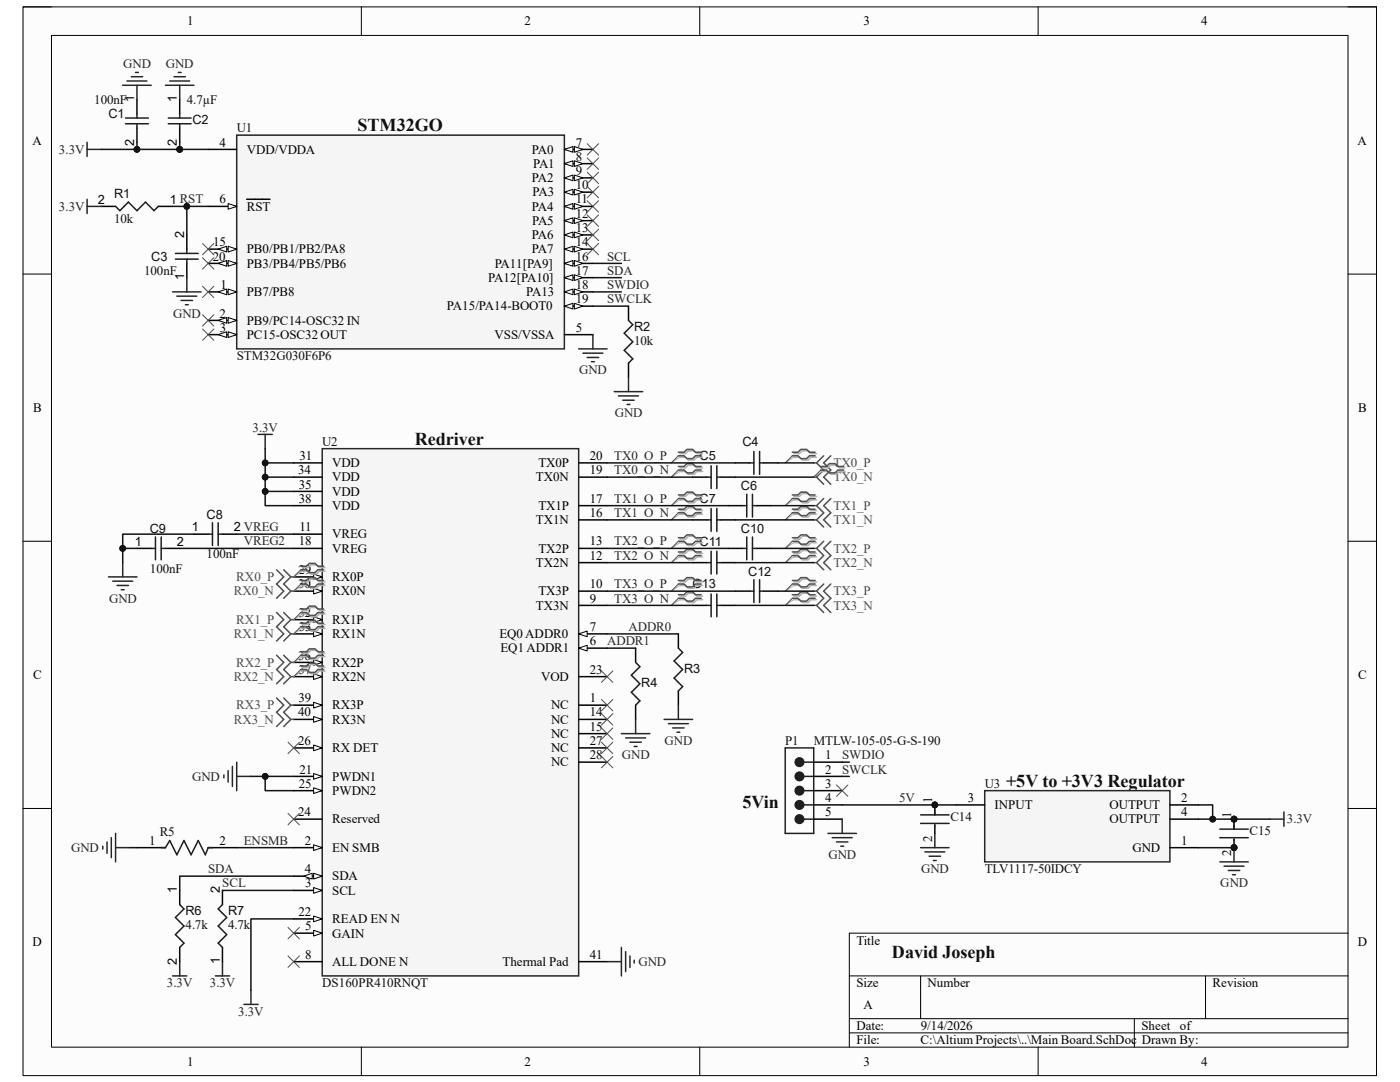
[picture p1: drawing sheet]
<svg xmlns="http://www.w3.org/2000/svg" width="279mm" height="216mm" viewBox="0 0 279 216" stroke-linecap="round" stroke-linejoin="round" font-family="sans-serif">
<path d="M4.6 1.4h270.1v213.2h-270.1z" fill-rule="evenodd" fill="#fcfcfc"/>
<path d="M4.6 1.4h270.1v213.2h-270.1z" fill="none" stroke="#000" stroke-width=".2"/>
<path d="M10.3 7.1h258.7v201.8h-258.7z" fill-rule="evenodd" fill="#fcfcfc"/>
<g fill="none" stroke="#000" stroke-width=".2">
<path d="M4.6 1.4h5.7M10.3 7.1h258.7v201.8h-258.7zM72.1 1.4v5.7M139.6 1.4v5.7M207.2 1.4v5.7M269 1.4h5.7v5.7M4.6 54.7h5.7M269 54.7h5.7M4.6 108h5.7M269 108h5.7M4.6 161.3h5.7M269 161.3h5.7"/>
<path d="M169.5 194.7h99.5M183.7 194.7v8.6M240.6 194.7v8.6M269 186.2h-99.5v22.7M72.1 208.9v5.7M139.6 208.9v5.7M169.5 203.3h99.5M169.5 206.1h99.5M207.2 208.9v5.7M226.4 203.3v5.6M274.7 208.9v5.7"/>
</g>
<path d="M64.3 89.5h51.2v105.2h-51.2z" fill-rule="evenodd" fill="#f5f5f5"/>
<path d="M64.3 89.5h51.2v105.2h-51.2z" fill="none" stroke="#262626" stroke-width=".3"/>
<path d="M58.6 92.4h5.7M58.6 95.2h5.7M58.6 98.1h5.7M58.6 100.9h5.7M115.5 126.5h5.7" fill="none" stroke="#000" stroke-width=".3"/>
<path d="M115.5 126.5l1.7-.6v1.2z" fill="#fbfbfb"/>
<path d="M115.5 126.5l1.7-.6v1.2z" fill="none" stroke="#000" stroke-width=".2"/>
<path d="M115.5 129.3h5.7" fill="none" stroke="#000" stroke-width=".3"/>
<path d="M115.5 129.3l1.7-.5v1.1z" fill="#fbfbfb"/>
<path d="M115.5 129.3l1.7-.5v1.1z" fill="none" stroke="#000" stroke-width=".2"/>
<path d="M115.5 95.2h5.7M115.5 92.4h5.7M58.6 109.4h5.7M58.6 106.6h5.7M115.5 103.7h5.7M115.5 100.9h5.7M115.5 112.3h5.7M115.5 109.4h5.7M115.5 118h5.7M115.5 120.8h5.7M58.6 154.9h5.7" fill="none" stroke="#000" stroke-width=".3"/>
<path d="M62.6 154.4l1.7 .5-1.7 .6z" fill="#fbfbfb"/>
<path d="M62.6 154.4l1.7 .5-1.7 .6z" fill="none" stroke="#000" stroke-width=".2"/>
<path d="M58.6 157.8h5.7" fill="none" stroke="#000" stroke-width=".3"/>
<path d="M62.6 157.2l1.7 .6-1.7 .5z" fill="#fbfbfb"/>
<path d="M62.6 157.2l1.7 .6-1.7 .5z" fill="none" stroke="#000" stroke-width=".2"/>
<path d="M58.6 118h5.7" fill="none" stroke="#000" stroke-width=".3"/>
<path d="M62.6 117.4l1.7 .6-1.7 .5z" fill="#fbfbfb"/>
<path d="M62.6 117.4l1.7 .6-1.7 .5z" fill="none" stroke="#000" stroke-width=".2"/>
<path d="M58.6 115.1h5.7" fill="none" stroke="#000" stroke-width=".3"/>
<path d="M62.6 114.5l1.7 .6-1.7 .6z" fill="#fbfbfb"/>
<path d="M62.6 114.5l1.7 .6-1.7 .6z" fill="none" stroke="#000" stroke-width=".2"/>
<path d="M58.6 126.5h5.7" fill="none" stroke="#000" stroke-width=".3"/>
<path d="M62.6 125.9l1.7 .6-1.7 .6z" fill="#fbfbfb"/>
<path d="M62.6 125.9l1.7 .6-1.7 .6z" fill="none" stroke="#000" stroke-width=".2"/>
<path d="M58.6 123.6h5.7" fill="none" stroke="#000" stroke-width=".3"/>
<path d="M62.6 123.1l1.7 .5-1.7 .6z" fill="#fbfbfb"/>
<path d="M62.6 123.1l1.7 .5-1.7 .6z" fill="none" stroke="#000" stroke-width=".2"/>
<path d="M58.6 135h5.7" fill="none" stroke="#000" stroke-width=".3"/>
<path d="M62.6 134.5l1.7 .5-1.7 .6z" fill="#fbfbfb"/>
<path d="M62.6 134.5l1.7 .5-1.7 .6z" fill="none" stroke="#000" stroke-width=".2"/>
<path d="M58.6 132.2h5.7" fill="none" stroke="#000" stroke-width=".3"/>
<path d="M62.6 131.6l1.7 .6-1.7 .5z" fill="#fbfbfb"/>
<path d="M62.6 131.6l1.7 .6-1.7 .5z" fill="none" stroke="#000" stroke-width=".2"/>
<path d="M58.6 143.5h5.7" fill="none" stroke="#000" stroke-width=".3"/>
<path d="M62.6 143l1.7 .5-1.7 .6z" fill="#fbfbfb"/>
<path d="M62.6 143l1.7 .5-1.7 .6z" fill="none" stroke="#000" stroke-width=".2"/>
<path d="M58.6 140.7h5.7" fill="none" stroke="#000" stroke-width=".3"/>
<path d="M62.6 140.1l1.7 .6-1.7 .6z" fill="#fbfbfb"/>
<path d="M62.6 140.1l1.7 .6-1.7 .6z" fill="none" stroke="#000" stroke-width=".2"/>
<path d="M58.6 149.2h5.7" fill="none" stroke="#000" stroke-width=".3"/>
<path d="M62.6 148.7l1.7 .5-1.7 .6z" fill="#fbfbfb"/>
<path d="M62.6 148.7l1.7 .5-1.7 .6z" fill="none" stroke="#000" stroke-width=".2"/>
<path d="M58.6 169.1h5.7M58.6 191.9h5.7" fill="none" stroke="#000" stroke-width=".3"/>
<path d="M62.6 168.6l1.7 .5-1.7 .6z" fill="#fbfbfb"/>
<path d="M62.6 168.6l1.7 .5-1.7 .6z" fill="none" stroke="#000" stroke-width=".2"/>
<path d="M58.6 186.2h5.7" fill="none" stroke="#000" stroke-width=".3"/>
<path d="M62.6 185.6l1.7 .6-1.7 .6z" fill="#fbfbfb"/>
<path d="M62.6 185.6l1.7 .6-1.7 .6z" fill="none" stroke="#000" stroke-width=".2"/>
<path d="M58.6 183.4h5.7" fill="none" stroke="#000" stroke-width=".3"/>
<path d="M62.6 182.8l1.7 .6-1.7 .5z" fill="#fbfbfb"/>
<path d="M62.6 182.8l1.7 .6-1.7 .5z" fill="none" stroke="#000" stroke-width=".2"/>
<path d="M58.6 163.4h5.7M58.6 177.7h5.7" fill="none" stroke="#000" stroke-width=".3"/>
<path d="M62.6 177.1l1.7 .6-1.7 .5z" fill="#fbfbfb"/>
<path d="M62.6 177.1l1.7 .6-1.7 .5z" fill="none" stroke="#000" stroke-width=".2"/>
<path d="M58.6 174.8h5.7" fill="none" stroke="#000" stroke-width=".3"/>
<path d="M62.6 174.3l1.7 .5-1.7 .6z" fill="#fbfbfb"/>
<path d="M62.6 174.3l1.7 .5-1.7 .6z" fill="none" stroke="#000" stroke-width=".2"/>
<path d="M60.6 174.8l1.7-.5v1.1z" fill="#fbfbfb"/>
<path d="M60.6 174.8l1.7-.5v1.1z" fill="none" stroke="#000" stroke-width=".2"/>
<path d="M27.3 109.4h2.9M33 109.4h2.9M38.7 106.6h2.9M44.4 106.6h2.8M115.5 135h5.7M115.5 140.7h5.7M115.5 143.5h5.7M115.5 146.4h5.7M115.5 149.2h5.7M115.5 152.1h5.7M115.5 191.9h5.7" fill="none" stroke="#000" stroke-width=".3"/>
<g fill="none" stroke="#4c4c4c" stroke-width=".3">
<path d="M162.4 92.4h.6M162.4 95.2h.6M163 92.4l1.4 1.4-1.4 1.4M163 95.2l1.4 1.4M164.4 90.9l-1.4 1.5M164.4 99.5l-1.4 1.4M165.8 90.9l-1.4 1.5 1.4 1.4-1.4 1.4 1.4 1.4M165.8 99.5l-1.4 1.4 1.4 1.4-1.4 1.4 1.4 1.5M55.2 113.7l1.4 1.4-1.4 1.4 1.4 1.5-1.4 1.4M56.6 113.7l1.4 1.4M58 115.1l-1.4 1.4 1.4 1.5M58 115.1h.6"/>
<path d="M58 118l-1.4 1.4M58 118h.6M162.4 118h.6M162.4 100.9h.6M162.4 103.7h.6M162.4 109.4h.6M162.4 112.3h.6M163 100.9l1.4 1.4-1.4 1.4M163 103.7l1.4 1.5M163 109.4l1.4 1.4-1.4 1.5M163 112.3l1.4 1.4M163 118l1.4 1.4-1.4 1.4"/>
<path d="M164.4 108l-1.4 1.4M164.4 116.5l-1.4 1.5M165.8 108l-1.4 1.4 1.4 1.4-1.4 1.5 1.4 1.4M165.8 116.5l-1.4 1.5 1.4 1.4-1.4 1.4 1.4 1.4M55.2 122.2l1.4 1.4-1.4 1.5 1.4 1.4-1.4 1.4M55.2 130.8l1.4 1.4-1.4 1.4 1.4 1.4-1.4 1.4M55.2 139.3l1.4 1.4-1.4 1.4 1.4 1.4-1.4 1.5M56.6 122.2l1.4 1.4M56.6 130.8l1.4 1.4M56.6 139.3l1.4 1.4M58 123.6l-1.4 1.5 1.4 1.4M58 123.6h.6"/>
<path d="M58 126.5l-1.4 1.4M58 126.5h.6M58 132.2l-1.4 1.4 1.4 1.4M58 132.2h.6M58 135l-1.4 1.4M58 135h.6M162.4 120.8h.6M163 120.8l1.4 1.4M58 140.7l-1.4 1.4 1.4 1.4M58 140.7h.6M58 143.5l-1.4 1.5M58 143.5h.6"/>
</g>
<path d="M30.2 109.4h.8M31 107.2v4.5M32.2 107.2v4.5M32.2 109.4h.8M41.6 106.6h.8M42.4 104.3v4.6M43.5 104.3v4.6M43.5 106.6h.9" fill="none" stroke="#1c1c1c" stroke-width=".3"/>
<path d="M21.6 115.1h5.7M22.5 116h4M23.4 116.8h2.2M24.2 117.7h.6M24.5 112.3v2.8M121.2 191.9h2.8M124 189v5.7M124.9 189.9v4M125.7 190.8v2.2M126.6 191.6v.6" fill="none" stroke="#262626" stroke-width=".3"/>
<path d="M120 139.6l2.3 2.2M122.3 139.6l-2.3 2.2M120 142.4l2.3 2.3M120 145.3l2.3 2.2M120 148.1l2.3 2.3M120 150.9l2.3 2.3M122.3 142.4l-2.3 2.3M122.3 145.3l-2.3 2.2M122.3 148.1l-2.3 2.3M122.3 150.9l-2.3 2.3" fill="none" stroke="#4c4c4c" stroke-width=".2"/>
<path d="M47.2 27h65.4v42.6h-65.4z" fill-rule="evenodd" fill="#f5f5f5"/>
<path d="M47.2 27h65.4v42.6h-65.4z" fill="none" stroke="#262626" stroke-width=".3"/>
<path d="M41.5 29.8h5.7M41.5 49.7h5.7" fill="none" stroke="#000" stroke-width=".3"/>
<path d="M45.5 49.1l1.7 .6-1.7 .6z" fill="#fbfbfb"/>
<path d="M45.5 49.1l1.7 .6-1.7 .6z" fill="none" stroke="#000" stroke-width=".2"/>
<path d="M43.5 49.7l1.7-.6v1.2z" fill="#fbfbfb"/>
<path d="M43.5 49.7l1.7-.6v1.2z" fill="none" stroke="#000" stroke-width=".2"/>
<path d="M41.5 52.6h5.7" fill="none" stroke="#000" stroke-width=".3"/>
<path d="M45.5 52l1.7 .6-1.7 .5z" fill="#fbfbfb"/>
<path d="M45.5 52l1.7 .6-1.7 .5z" fill="none" stroke="#000" stroke-width=".2"/>
<path d="M43.5 52.6l1.7-.6v1.1z" fill="#fbfbfb"/>
<path d="M43.5 52.6l1.7-.6v1.1z" fill="none" stroke="#000" stroke-width=".2"/>
<path d="M41.5 58.2h5.7" fill="none" stroke="#000" stroke-width=".3"/>
<path d="M45.5 57.7l1.7 .5-1.7 .6z" fill="#fbfbfb"/>
<path d="M45.5 57.7l1.7 .5-1.7 .6z" fill="none" stroke="#000" stroke-width=".2"/>
<path d="M43.5 58.2l1.7-.5v1.1z" fill="#fbfbfb"/>
<path d="M43.5 58.2l1.7-.5v1.1z" fill="none" stroke="#000" stroke-width=".2"/>
<path d="M41.5 63.9h5.7" fill="none" stroke="#000" stroke-width=".3"/>
<path d="M45.5 63.4l1.7 .5-1.7 .6z" fill="#fbfbfb"/>
<path d="M45.5 63.4l1.7 .5-1.7 .6z" fill="none" stroke="#000" stroke-width=".2"/>
<path d="M43.5 63.9l1.7-.5v1.1z" fill="#fbfbfb"/>
<path d="M43.5 63.9l1.7-.5v1.1z" fill="none" stroke="#000" stroke-width=".2"/>
<path d="M112.6 29.8h5.7" fill="none" stroke="#000" stroke-width=".3"/>
<path d="M112.6 29.8l1.7-.6v1.2z" fill="#fbfbfb"/>
<path d="M112.6 29.8l1.7-.6v1.2z" fill="none" stroke="#000" stroke-width=".2"/>
<path d="M114.6 29.2l1.7 .6-1.7 .6z" fill="#fbfbfb"/>
<path d="M114.6 29.2l1.7 .6-1.7 .6z" fill="none" stroke="#000" stroke-width=".2"/>
<path d="M112.6 32.7h5.7" fill="none" stroke="#000" stroke-width=".3"/>
<path d="M112.6 32.7l1.7-.6v1.1z" fill="#fbfbfb"/>
<path d="M112.6 32.7l1.7-.6v1.1z" fill="none" stroke="#000" stroke-width=".2"/>
<path d="M114.6 32.1l1.7 .6-1.7 .5z" fill="#fbfbfb"/>
<path d="M114.6 32.1l1.7 .6-1.7 .5z" fill="none" stroke="#000" stroke-width=".2"/>
<path d="M112.6 35.5h5.7" fill="none" stroke="#000" stroke-width=".3"/>
<path d="M112.6 35.5l1.7-.6v1.2z" fill="#fbfbfb"/>
<path d="M112.6 35.5l1.7-.6v1.2z" fill="none" stroke="#000" stroke-width=".2"/>
<path d="M114.6 34.9l1.7 .6-1.7 .6z" fill="#fbfbfb"/>
<path d="M114.6 34.9l1.7 .6-1.7 .6z" fill="none" stroke="#000" stroke-width=".2"/>
<path d="M112.6 38.3h5.7" fill="none" stroke="#000" stroke-width=".3"/>
<path d="M112.6 38.3l1.7-.5v1.1z" fill="#fbfbfb"/>
<path d="M112.6 38.3l1.7-.5v1.1z" fill="none" stroke="#000" stroke-width=".2"/>
<path d="M114.6 37.8l1.7 .5-1.7 .6z" fill="#fbfbfb"/>
<path d="M114.6 37.8l1.7 .5-1.7 .6z" fill="none" stroke="#000" stroke-width=".2"/>
<path d="M112.6 41.2h5.7" fill="none" stroke="#000" stroke-width=".3"/>
<path d="M112.6 41.2l1.7-.6v1.2z" fill="#fbfbfb"/>
<path d="M112.6 41.2l1.7-.6v1.2z" fill="none" stroke="#000" stroke-width=".2"/>
<path d="M114.6 40.6l1.7 .6-1.7 .6z" fill="#fbfbfb"/>
<path d="M114.6 40.6l1.7 .6-1.7 .6z" fill="none" stroke="#000" stroke-width=".2"/>
<path d="M112.6 44h5.7" fill="none" stroke="#000" stroke-width=".3"/>
<path d="M112.6 44l1.7-.5v1.1z" fill="#fbfbfb"/>
<path d="M112.6 44l1.7-.5v1.1z" fill="none" stroke="#000" stroke-width=".2"/>
<path d="M114.6 43.5l1.7 .5-1.7 .6z" fill="#fbfbfb"/>
<path d="M114.6 43.5l1.7 .5-1.7 .6z" fill="none" stroke="#000" stroke-width=".2"/>
<path d="M112.6 46.9h5.7" fill="none" stroke="#000" stroke-width=".3"/>
<path d="M112.6 46.9l1.7-.6v1.1z" fill="#fbfbfb"/>
<path d="M112.6 46.9l1.7-.6v1.1z" fill="none" stroke="#000" stroke-width=".2"/>
<path d="M114.6 46.3l1.7 .6-1.7 .5z" fill="#fbfbfb"/>
<path d="M114.6 46.3l1.7 .6-1.7 .5z" fill="none" stroke="#000" stroke-width=".2"/>
<path d="M112.6 49.7h5.7" fill="none" stroke="#000" stroke-width=".3"/>
<path d="M112.6 49.7l1.7-.6v1.2z" fill="#fbfbfb"/>
<path d="M112.6 49.7l1.7-.6v1.2z" fill="none" stroke="#000" stroke-width=".2"/>
<path d="M114.6 49.1l1.7 .6-1.7 .6z" fill="#fbfbfb"/>
<path d="M114.6 49.1l1.7 .6-1.7 .6z" fill="none" stroke="#000" stroke-width=".2"/>
<path d="M112.6 52.6h5.7" fill="none" stroke="#000" stroke-width=".3"/>
<path d="M112.6 52.6l1.7-.6v1.1z" fill="#fbfbfb"/>
<path d="M112.6 52.6l1.7-.6v1.1z" fill="none" stroke="#000" stroke-width=".2"/>
<path d="M114.6 52l1.7 .6-1.7 .5z" fill="#fbfbfb"/>
<path d="M114.6 52l1.7 .6-1.7 .5z" fill="none" stroke="#000" stroke-width=".2"/>
<path d="M112.6 55.4h5.7" fill="none" stroke="#000" stroke-width=".3"/>
<path d="M112.6 55.4l1.7-.6v1.2z" fill="#fbfbfb"/>
<path d="M112.6 55.4l1.7-.6v1.2z" fill="none" stroke="#000" stroke-width=".2"/>
<path d="M114.6 54.8l1.7 .6-1.7 .6z" fill="#fbfbfb"/>
<path d="M114.6 54.8l1.7 .6-1.7 .6z" fill="none" stroke="#000" stroke-width=".2"/>
<path d="M112.6 58.2h5.7" fill="none" stroke="#000" stroke-width=".3"/>
<path d="M112.6 58.2l1.7-.5v1.1z" fill="#fbfbfb"/>
<path d="M112.6 58.2l1.7-.5v1.1z" fill="none" stroke="#000" stroke-width=".2"/>
<path d="M114.6 57.7l1.7 .5-1.7 .6z" fill="#fbfbfb"/>
<path d="M114.6 57.7l1.7 .5-1.7 .6z" fill="none" stroke="#000" stroke-width=".2"/>
<path d="M112.6 61.1h5.7" fill="none" stroke="#000" stroke-width=".3"/>
<path d="M112.6 61.1l1.7-.6v1.2z" fill="#fbfbfb"/>
<path d="M112.6 61.1l1.7-.6v1.2z" fill="none" stroke="#000" stroke-width=".2"/>
<path d="M114.6 60.5l1.7 .6-1.7 .6z" fill="#fbfbfb"/>
<path d="M114.6 60.5l1.7 .6-1.7 .6z" fill="none" stroke="#000" stroke-width=".2"/>
<path d="M41.5 41.2h5.7" fill="none" stroke="#000" stroke-width=".3"/>
<path d="M45.5 40.6l1.7 .6-1.7 .6z" fill="#fbfbfb"/>
<path d="M45.5 40.6l1.7 .6-1.7 .6z" fill="none" stroke="#000" stroke-width=".2"/>
<path d="M49.2 39.8h4.7M41.5 66.8h5.7" fill="none" stroke="#000" stroke-width=".3"/>
<path d="M45.5 66.2l1.7 .6-1.7 .5z" fill="#fbfbfb"/>
<path d="M45.5 66.2l1.7 .6-1.7 .5z" fill="none" stroke="#000" stroke-width=".2"/>
<path d="M43.5 66.8l1.7-.6v1.1z" fill="#fbfbfb"/>
<path d="M43.5 66.8l1.7-.6v1.1z" fill="none" stroke="#000" stroke-width=".2"/>
<g fill="none" stroke="#000" stroke-width=".3">
<path d="M27.3 19.9v2.8M35.9 19.9v2.8M27.3 25.5v2.9M35.9 25.5v2.9M20.2 41.2h2.9M31.6 41.2h2.8M37.3 46.9v2.8M37.3 52.6v2.8M112.6 66.8h5.7M125.4 61.1v2.8M125.4 72.5v2.8M126.9 129.3v2.9"/>
<path d="M135.4 126.5v2.8M135.4 137.9v2.8M126.9 140.7v2.8M27.3 169.1h5.7M35.9 177.7v2.8M41.6 169.1h5.6M44.4 177.7v2.8M35.9 189v2.9M44.4 189v2.9"/>
</g>
<g fill="none" stroke="#262626" stroke-width=".3">
<path d="M24.5 17h5.7M25.3 16.2h4M26.2 15.3h2.3M27 14.5h.6M27.3 17v2.9M33 17h5.7M33.9 16.2h4M34.7 15.3h2.3M35.6 14.5h.5M35.9 17v2.9M17.4 28.4v2.8M17.4 39.8v2.8"/>
<path d="M17.4 29.8h2.8M17.4 41.2h2.8M34.4 58.2h5.7M35.3 59.1h4M36.1 59.9h2.3M37.3 55.4v2.8M37 60.8h.6M115.5 69.6h5.7M116.3 70.5h4M117.2 71.3h2.3M118 72.2h.6M118.3 66.8v2.8"/>
<path d="M122.6 78.1h5.7M123.4 79h4M124.3 79.9h2.3M125.4 75.3v2.8M51.5 86.7h2.8M52.9 86.7v2.8M125.1 80.7h.6M44.7 154.6v.6M45.5 153.8v2.3M46.4 152.9v4M47.2 152.1v5.7M47.2 154.9h2.9"/>
<path d="M124 146.4h5.7M124.9 147.2h3.9M125.7 148.1h2.3M126.6 148.9h.5M126.9 143.5v2.9M132.5 143.5h5.7M133.4 144.4h4M134.2 145.3h2.3M135.1 146.1h.6M135.4 140.7v2.8M20.5 168.9v.5M21.4 168v2.3"/>
<path d="M22.2 167.1v4M23.1 166.3v5.7M23.1 169.1h2.8M34.4 194.7h2.9M35.9 191.9v2.8M43 194.7h2.8M44.4 191.9v2.8M50.1 197.6v2.8M48.7 200.4h2.8"/>
</g>
<g fill="none" stroke="#1c1c1c" stroke-width=".3">
<path d="M25.1 24.7h4.5M25.1 23.6h4.5M27.3 22.7v.9M27.3 24.7v.8M33.6 24.7h4.5M33.6 23.6h4.5M35.9 22.7v.9M35.9 24.7v.8M23.1 41.2l.8 .8 1.7-1.7 1.7 1.7 1.7-1.7 1.7 1.7 .9-.8M35 50.6h4.6M35 51.7h4.6M37.3 49.7v.9"/>
<path d="M37.3 51.7v.9M125.4 63.9l.9 .9-1.7 1.7 1.7 1.7-1.7 1.7 1.7 1.7-.9 .9M126.9 132.2l.8 .8-1.7 1.7 1.7 1.7-1.7 1.7 1.7 1.8-.8 .8M135.4 129.3l.8 .9-1.7 1.7 1.7 1.7-1.7 1.7 1.7 1.7-.8 .9M160.4 154.9h2M32.2 169.1h.8l.9-1.4 1.4 2.9 1.4-2.9 1.4 2.9 1.5-2.9 1.4 2.9 .6-1.5h.8M35.9 180.5l.8 .9-1.7 1.7 1.7 1.7-1.7 1.7 1.7 1.7-.8 .8M44.4 180.5l-.9 .9 1.7 1.7-1.7 1.7 1.7 1.7-1.7 1.7 .9 .8"/>
</g>
<circle cx="159.6" cy="154.9" r=".85" fill="#1c1c1c"/>
<g fill="none" stroke="#1c1c1c" stroke-width=".3">
<path d="M160.4 157.8h2"/>
<circle cx="159.6" cy="154.9" r=".85"/>
</g>
<circle cx="159.6" cy="157.8" r=".85" fill="#1c1c1c"/>
<g fill="none" stroke="#1c1c1c" stroke-width=".3">
<path d="M160.4 160.6h2"/>
<circle cx="159.6" cy="157.8" r=".85"/>
</g>
<path d="M162.4 152.1h5.7" fill="none" stroke="#000" stroke-width=".3"/>
<circle cx="159.6" cy="160.6" r=".85" fill="#1c1c1c"/>
<g fill="none" stroke="#1c1c1c" stroke-width=".3">
<path d="M160.4 152.1h2"/>
<circle cx="159.6" cy="160.6" r=".85"/>
</g>
<circle cx="159.6" cy="152.1" r=".85" fill="#1c1c1c"/>
<g fill="none" stroke="#1c1c1c" stroke-width=".3">
<path d="M160.4 163.4h2"/>
<circle cx="159.6" cy="152.1" r=".85"/>
</g>
<path d="M162.4 154.9h5.7M162.4 157.8h5.7M162.4 160.6h5.7" fill="none" stroke="#000" stroke-width=".3"/>
<circle cx="159.6" cy="163.5" r=".85" fill="#1c1c1c"/>
<g fill="none" stroke="#1c1c1c" stroke-width=".3">
<path d="M141.1 95.2h.8M141.9 92.9v4.6M143.1 92.9v4.6M143.1 95.2h.8M149 98.6v4.6M149.6 92.4h.9M150.2 98.6v4.6M150.5 90.1v4.5M151.6 90.1v4.5M151.6 92.4h.8M141.1 112.3h.8M141.1 103.7h.8"/>
<path d="M141.9 101.5v4.5M141.9 110v4.5M141.9 118.5v4.6M143.1 101.5v4.5M143.1 110v4.5M143.1 118.5v4.6M143.1 112.3h.8M143.1 103.7h.8M148.2 100.9h.8M148.2 109.4h.8M149 107.2v4.5M149.6 118h.9"/>
<path d="M150.2 107.2v4.5M150.2 100.9h.8M150.2 109.4h.8M150.5 115.7v4.5M151.6 115.7v4.5M151.6 118h.8M141.1 120.8h.8M143.1 120.8h.8M156.7 149.2h5.7v17.1h-5.7z"/>
<circle cx="159.6" cy="163.5" r=".85"/>
</g>
<g fill="none" stroke="#000" stroke-width=".3">
<path d="M138.2 95.2h2.9M143.9 95.2h2.9M146.8 92.4h2.8M152.4 92.4h2.9M138.2 112.3h2.9M138.2 103.7h2.9M143.9 112.3h2.9M143.9 103.7h2.9M145.3 100.9h2.9M145.3 109.4h2.9M146.8 118h2.8M151 100.9h2.9"/>
<path d="M151 109.4h2.9M152.4 118h2.9M138.2 120.8h2.9M143.9 120.8h2.9M162.4 163.4h5.7"/>
</g>
<path d="M165.2 166.3h5.7M166.1 167.1h4M166.9 168h2.3M167.8 168.9h.6M168.1 163.4v2.9" fill="none" stroke="#262626" stroke-width=".3"/>
<g fill="none" stroke="#4c4c4c" stroke-width=".2">
<path d="M117.2 28.7l2.3 2.2M117.2 31.5l2.3 2.3M117.2 34.4l2.3 2.2M117.2 37.2l2.3 2.3M119.5 28.7l-2.3 2.2M119.5 31.5l-2.3 2.3M119.5 34.4l-2.3 2.2M119.5 37.2l-2.3 2.3M40.4 48.6l2.3 2.3M40.4 51.4l2.3 2.3M40.4 57.1l2.3 2.3M42.7 48.6l-2.3 2.3"/>
<path d="M42.7 51.4l-2.3 2.3M42.7 57.1l-2.3 2.3M117.2 40l2.3 2.3M117.2 42.9l2.3 2.3M117.2 45.7l2.3 2.3M117.2 48.6l2.3 2.3M119.5 40l-2.3 2.3M119.5 42.9l-2.3 2.3M119.5 45.7l-2.3 2.3M119.5 48.6l-2.3 2.3M40.4 62.8l2.3 2.3M40.4 65.6l2.3 2.3"/>
<path d="M42.7 62.8l-2.3 2.3M42.7 65.6l-2.3 2.3M120 133.9l2.3 2.3M122.3 133.9l-2.3 2.3M57.5 148.1l2.2 2.3M59.7 148.1l-2.2 2.3M166.9 156.6l2.3 2.3M169.2 156.6l-2.3 2.3M57.5 162.3l2.2 2.3M59.7 162.3l-2.2 2.3M57.5 190.8l2.3 2.2M57.5 185.1l2.3 2.2"/>
<path d="M59.8 190.8l-2.3 2.2M59.8 185.1l-2.3 2.2"/>
</g>
<circle cx="186.6" cy="160.6" r=".57" fill="#0e0e0e"/>
<circle cx="186.6" cy="160.6" r=".57" fill="none" stroke="#0e0e0e" stroke-width=".2"/>
<path d="M186.6 160.6v2" fill="none" stroke="#000" stroke-width=".3"/>
<circle cx="186.6" cy="160.6" r=".57" fill="#0e0e0e"/>
<circle cx="186.6" cy="160.6" r=".57" fill="none" stroke="#0e0e0e" stroke-width=".2"/>
<path d="M186.6 164.6v1.7" fill="none" stroke="#000" stroke-width=".3"/>
<path d="M183.7 162.6h5.7M183.7 164.3h5.7M186.6 161.7v.9M186.6 164.6v.3" fill="none" stroke="#1c1c1c" stroke-width=".3"/>
<path d="M183.7 169.1h5.7M184.6 170h4M185.4 170.8h2.3M186.3 171.7h.5M186.6 166.3v2.8" fill="none" stroke="#262626" stroke-width=".3"/>
<circle cx="246.3" cy="163.4" r=".57" fill="#0e0e0e"/>
<circle cx="246.3" cy="163.4" r=".57" fill="none" stroke="#0e0e0e" stroke-width=".2"/>
<circle cx="246.3" cy="169.1" r=".57" fill="#0e0e0e"/>
<circle cx="246.3" cy="169.1" r=".57" fill="none" stroke="#0e0e0e" stroke-width=".2"/>
<path d="M246.3 163.4v2" fill="none" stroke="#000" stroke-width=".3"/>
<circle cx="246.3" cy="163.4" r=".57" fill="#0e0e0e"/>
<circle cx="246.3" cy="163.4" r=".57" fill="none" stroke="#0e0e0e" stroke-width=".2"/>
<path d="M246.3 167.4v1.7" fill="none" stroke="#000" stroke-width=".3"/>
<circle cx="246.3" cy="169.1" r=".57" fill="#0e0e0e"/>
<circle cx="246.3" cy="169.1" r=".57" fill="none" stroke="#0e0e0e" stroke-width=".2"/>
<path d="M243.4 165.4h5.7M243.4 167.2h5.7M246.3 164.6v.8M246.3 167.4v.3" fill="none" stroke="#1c1c1c" stroke-width=".3"/>
<path d="M243.4 172h5.7M244.3 172.8h4M245.1 173.7h2.3M246 174.5h.6M246.3 169.1v2.9" fill="none" stroke="#262626" stroke-width=".3"/>
<circle cx="246.3" cy="169.1" r=".57" fill="#0e0e0e"/>
<circle cx="246.3" cy="169.1" r=".57" fill="none" stroke="#0e0e0e" stroke-width=".2"/>
<path d="M253.4 163.4h2.8M256.2 162v2.9" fill="none" stroke="#262626" stroke-width=".3"/>
<path d="M196.5 157.8h37v14.2h-37z" fill-rule="evenodd" fill="#f5f5f5"/>
<path d="M196.5 157.8h37v14.2h-37z" fill="none" stroke="#262626" stroke-width=".3"/>
<path d="M190.8 160.6h5.7M233.5 160.6h5.7M233.5 163.4h5.7M233.5 169.1h5.7" fill="none" stroke="#000" stroke-width=".3"/>
<g fill="none" stroke="#aeaeae" stroke-width=".3">
<path d="M135.7 90.5h1.1l.6-.6h1.1l.6 .6h1.1M135.7 91.2h1.1l.6 .6h1.1l.6-.6h1.1M135.7 93.4h1.1l.6-.6h1.1l.6 .6h1.1M135.7 94.1h1.1l.6 .5h1.1l.6-.5h1.1M135.7 99h1.1l.6-.5h1.1l.6 .5h1.1M135.7 99.8h1.1l.6 .5h1.1l.6-.5h1.1M158.4 90.5h1.1l.6-.6h1.2l.5 .6h1.2M158.4 91.2h1.1l.6 .6h1.2l.5-.6h1.2M158.4 99h1.1l.6-.5h1.2l.5 .5h1.2M158.4 99.8h1.1l.6 .5h1.2l.5-.5h1.2M164.1 93.4h1.1l.6-.6h1.1l.6 .6h1.2M164.1 94.1h1.1l.6 .5h1.1l.6-.5h1.2"/>
<path d="M60.3 113.3h1.2l.5-.6h1.2l.5 .6h1.2M60.3 114h1.2l.5 .5h1.2l.5-.5h1.2M60.3 116.1h1.2l.5-.6h1.2l.5 .6h1.2M60.3 116.8h1.2l.5 .6h1.2l.5-.6h1.2M135.7 101.9h1.1l.6-.6h1.1l.6 .6h1.1M135.7 102.6h1.1l.6 .6h1.1l.6-.6h1.1M135.7 107.6h1.1l.6-.6h1.1l.6 .6h1.1M135.7 108.3h1.1l.6 .6h1.1l.6-.6h1.1M135.7 110.4h1.1l.6-.5h1.1l.6 .5h1.1M135.7 111.1h1.1l.6 .6h1.1l.6-.6h1.1M135.7 116.1h1.1l.6-.6h1.1l.6 .6h1.1M135.7 116.8h1.1l.6 .6h1.1l.6-.6h1.1"/>
<path d="M135.7 119h1.1l.6-.6h1.1l.6 .6h1.1M135.7 119.7h1.1l.6 .5h1.1l.6-.5h1.1M158.4 101.9h1.1l.6-.6h1.2l.5 .6h1.2M158.4 102.6h1.1l.6 .6h1.2l.5-.6h1.2M158.4 107.6h1.1l.6-.6h1.2l.5 .6h1.2M158.4 108.3h1.1l.6 .6h1.2l.5-.6h1.2M158.4 110.4h1.1l.6-.5h1.2l.5 .5h1.2M158.4 111.1h1.1l.6 .6h1.2l.5-.6h1.2M158.4 116.1h1.1l.6-.6h1.2l.5 .6h1.2M158.4 116.8h1.1l.6 .6h1.2l.5-.6h1.2M158.4 119h1.1l.6-.6h1.2l.5 .6h1.2M158.4 119.7h1.1l.6 .5h1.2l.5-.5h1.2"/>
<path d="M60.3 121.8h1.2l.5-.6h1.2l.5 .6h1.2M60.3 122.5h1.2l.5 .6h1.2l.5-.6h1.2M60.3 124.6h1.2l.5-.5h1.2l.5 .5h1.2M60.3 125.3h1.2l.5 .6h1.2l.5-.6h1.2M60.3 130.3h1.2l.5-.5h1.2l.5 .5h1.2M60.3 131h1.2l.5 .6h1.2l.5-.6h1.2M60.3 133.2h1.2l.5-.6h1.2l.5 .6h1.2M60.3 133.9h1.2l.5 .6h1.2l.5-.6h1.2"/>
</g>
<g fill="none" stroke="#aeaeae" stroke-width=".2">
<path d="M135.7 91.2l-1.7 1.2M135.7 94.1l-1.7 1.1M135.7 99.8l-1.7 1.1M158.4 91.2l-1.7 1.2M158.4 99.8l-1.7 1.1M164.1 94.1l-1.7 1.1M60.3 114l-1.7 1.1M60.3 116.8l-1.7 1.2M135.7 102.6l-1.7 1.1M135.7 108.3l-1.7 1.1M135.7 111.1l-1.7 1.2M135.7 116.8l-1.7 1.2"/>
<path d="M135.7 119.7l-1.7 1.1M158.4 102.6l-1.7 1.1M158.4 108.3l-1.7 1.1M158.4 111.1l-1.7 1.2M158.4 116.8l-1.7 1.2M158.4 119.7l-1.7 1.1M60.3 122.5l-1.7 1.1M60.3 125.3l-1.7 1.2M60.3 131l-1.7 1.2M60.3 133.9l-1.7 1.1"/>
</g>
<g fill="none" stroke="#4c4c4c" stroke-width=".3">
<path d="M135.4 90.2h1.1l.6-.5h1.1l.6 .5h1.1M135.4 90.9h1.1l.6 .6h1.1l.6-.6h1.1M135.4 93.1h1.1l.6-.6h1.1l.6 .6h1.1M135.4 93.8h1.1l.6 .6h1.1l.6-.6h1.1M135.4 98.8h1.1l.6-.6h1.1l.6 .6h1.1M135.4 99.5h1.1l.6 .5h1.1l.6-.5h1.1M158.1 90.2h1.2l.5-.5h1.2l.5 .5h1.2M158.1 90.9h1.2l.5 .6h1.2l.5-.6h1.2M158.1 98.8h1.2l.5-.6h1.2l.5 .6h1.2M158.1 99.5h1.2l.5 .5h1.2l.5-.5h1.2M163.8 93.1h1.2l.5-.6h1.2l.5 .6h1.2M163.8 93.8h1.2l.5 .6h1.2l.5-.6h1.2"/>
<path d="M60 113h1.2l.5-.6h1.2l.5 .6h1.2M60 113.7h1.2l.5 .6h1.2l.5-.6h1.2M60 115.8h1.2l.5-.5h1.2l.5 .5h1.2M60 116.5h1.2l.5 .6h1.2l.5-.6h1.2M135.4 101.6h1.1l.6-.6h1.1l.6 .6h1.1M135.4 102.3h1.1l.6 .6h1.1l.6-.6h1.1M135.4 107.3h1.1l.6-.6h1.1l.6 .6h1.1M135.4 108h1.1l.6 .6h1.1l.6-.6h1.1M135.4 110.1h1.1l.6-.5h1.1l.6 .5h1.1M135.4 110.8h1.1l.6 .6h1.1l.6-.6h1.1M135.4 115.8h1.1l.6-.5h1.1l.6 .5h1.1M135.4 116.5h1.1l.6 .6h1.1l.6-.6h1.1"/>
<path d="M135.4 118.7h1.1l.6-.6h1.1l.6 .6h1.1M135.4 119.4h1.1l.6 .5h1.1l.6-.5h1.1M158.1 101.6h1.2l.5-.6h1.2l.5 .6h1.2M158.1 102.3h1.2l.5 .6h1.2l.5-.6h1.2M158.1 107.3h1.2l.5-.6h1.2l.5 .6h1.2M158.1 108h1.2l.5 .6h1.2l.5-.6h1.2M158.1 110.1h1.2l.5-.5h1.2l.5 .5h1.2M158.1 110.8h1.2l.5 .6h1.2l.5-.6h1.2M158.1 115.8h1.2l.5-.5h1.2l.5 .5h1.2M158.1 116.5h1.2l.5 .6h1.2l.5-.6h1.2M158.1 118.7h1.2l.5-.6h1.2l.5 .6h1.2M158.1 119.4h1.2l.5 .5h1.2l.5-.5h1.2"/>
<path d="M60 121.5h1.2l.5-.6h1.2l.5 .6h1.2M60 122.2h1.2l.5 .6h1.2l.5-.6h1.2M60 124.4h1.2l.5-.6h1.2l.5 .6h1.2M60 125.1h1.2l.5 .5h1.2l.5-.5h1.2M60 130h1.2l.5-.5h1.2l.5 .5h1.2M60 130.8h1.2l.5 .5h1.2l.5-.5h1.2M60 132.9h1.2l.5-.6h1.2l.5 .6h1.2M60 133.6h1.2l.5 .6h1.2l.5-.6h1.2"/>
</g>
<g fill="none" stroke="#4c4c4c" stroke-width=".2">
<path d="M135.4 90.9l-1.4 1.5M135.4 93.8l-1.4 1.4M135.4 99.5l-1.4 1.4M158.1 90.9l-1.4 1.5M158.1 99.5l-1.4 1.4M163.8 93.8l-1.4 1.4M60 113.7l-1.4 1.4M60 116.5l-1.4 1.5M135.4 102.3l-1.4 1.4M135.4 108l-1.4 1.4M135.4 110.8l-1.4 1.5M135.4 116.5l-1.4 1.5"/>
<path d="M135.4 119.4l-1.4 1.4M158.1 102.3l-1.4 1.4M158.1 108l-1.4 1.4M158.1 110.8l-1.4 1.5M158.1 116.5l-1.4 1.5M158.1 119.4l-1.4 1.4M60 122.2l-1.4 1.4M60 125.1l-1.4 1.4M60 130.8l-1.4 1.4M60 133.6l-1.4 1.4"/>
</g>
<path d="M35.9 109.4h22.7M38.7 106.6h-14.2v5.7M47.2 106.6h11.4" fill="none" stroke="#0e0e0e" stroke-width=".3"/>
<circle cx="24.5" cy="109.4" r=".57" fill="#0e0e0e"/>
<circle cx="24.5" cy="109.4" r=".57" fill="none" stroke="#0e0e0e" stroke-width=".2"/>
<path d="M24.5 109.4h2.8" fill="none" stroke="#0e0e0e" stroke-width=".3"/>
<circle cx="24.5" cy="109.4" r=".57" fill="#0e0e0e"/>
<circle cx="24.5" cy="109.4" r=".57" fill="none" stroke="#0e0e0e" stroke-width=".2"/>
<path d="M52.9 89.5v11.4h5.7" fill="none" stroke="#0e0e0e" stroke-width=".3"/>
<circle cx="52.9" cy="98" r=".57" fill="#0e0e0e"/>
<circle cx="52.9" cy="98" r=".57" fill="none" stroke="#0e0e0e" stroke-width=".2"/>
<circle cx="52.9" cy="95.2" r=".57" fill="#0e0e0e"/>
<circle cx="52.9" cy="95.2" r=".57" fill="none" stroke="#0e0e0e" stroke-width=".2"/>
<circle cx="52.9" cy="92.4" r=".57" fill="#0e0e0e"/>
<circle cx="52.9" cy="92.4" r=".57" fill="none" stroke="#0e0e0e" stroke-width=".2"/>
<path d="M52.9 92.4h5.7" fill="none" stroke="#0e0e0e" stroke-width=".3"/>
<circle cx="52.9" cy="92.4" r=".57" fill="#0e0e0e"/>
<circle cx="52.9" cy="92.4" r=".57" fill="none" stroke="#0e0e0e" stroke-width=".2"/>
<path d="M52.9 95.2h5.7" fill="none" stroke="#0e0e0e" stroke-width=".3"/>
<circle cx="52.9" cy="95.2" r=".57" fill="#0e0e0e"/>
<circle cx="52.9" cy="95.2" r=".57" fill="none" stroke="#0e0e0e" stroke-width=".2"/>
<path d="M52.9 98.1h5.7" fill="none" stroke="#0e0e0e" stroke-width=".3"/>
<circle cx="52.9" cy="98" r=".57" fill="#0e0e0e"/>
<circle cx="52.9" cy="98" r=".57" fill="none" stroke="#0e0e0e" stroke-width=".2"/>
<path d="M118.3 52.6h5.7M118.3 55.4h5.7M121.2 129.3h5.7M50.1 154.9h8.5M44.4 177.7h14.2M58.6 174.8h-22.7v2.9M58.6 183.4h-8.5v14.2" fill="none" stroke="#0e0e0e" stroke-width=".3"/>
<circle cx="52.9" cy="154.9" r=".57" fill="#0e0e0e"/>
<circle cx="52.9" cy="154.9" r=".57" fill="none" stroke="#0e0e0e" stroke-width=".2"/>
<path d="M52.9 154.9v2.9h5.7" fill="none" stroke="#0e0e0e" stroke-width=".3"/>
<circle cx="52.9" cy="154.9" r=".57" fill="#0e0e0e"/>
<circle cx="52.9" cy="154.9" r=".57" fill="none" stroke="#0e0e0e" stroke-width=".2"/>
<path d="M20.2 29.8h15.7" fill="none" stroke="#0e0e0e" stroke-width=".3"/>
<circle cx="27.3" cy="29.8" r=".57" fill="#0e0e0e"/>
<circle cx="27.3" cy="29.8" r=".57" fill="none" stroke="#0e0e0e" stroke-width=".2"/>
<circle cx="35.9" cy="29.8" r=".57" fill="#0e0e0e"/>
<circle cx="35.9" cy="29.8" r=".57" fill="none" stroke="#0e0e0e" stroke-width=".2"/>
<path d="M35.9 28.4v1.4M118.3 58.2h5.7M118.3 61.1h7.1M155.3 92.4h7.1M121.2 126.5h14.2M168.1 152.1h1.4M168.1 154.9h1.4" fill="none" stroke="#0e0e0e" stroke-width=".3"/>
<circle cx="35.9" cy="29.8" r=".57" fill="#0e0e0e"/>
<circle cx="35.9" cy="29.8" r=".57" fill="none" stroke="#0e0e0e" stroke-width=".2"/>
<path d="M27.3 28.4v1.4" fill="none" stroke="#0e0e0e" stroke-width=".3"/>
<circle cx="27.3" cy="29.8" r=".57" fill="#0e0e0e"/>
<circle cx="27.3" cy="29.8" r=".57" fill="none" stroke="#0e0e0e" stroke-width=".2"/>
<path d="M35.9 29.8h5.6" fill="none" stroke="#0e0e0e" stroke-width=".3"/>
<circle cx="35.9" cy="29.8" r=".57" fill="#0e0e0e"/>
<circle cx="35.9" cy="29.8" r=".57" fill="none" stroke="#0e0e0e" stroke-width=".2"/>
<path d="M34.4 41.2h7.1" fill="none" stroke="#0e0e0e" stroke-width=".3"/>
<circle cx="37.3" cy="41.2" r=".57" fill="#0e0e0e"/>
<circle cx="37.3" cy="41.2" r=".57" fill="none" stroke="#0e0e0e" stroke-width=".2"/>
<path d="M37.3 41.2v5.7" fill="none" stroke="#0e0e0e" stroke-width=".3"/>
<circle cx="37.3" cy="41.2" r=".57" fill="#0e0e0e"/>
<circle cx="37.3" cy="41.2" r=".57" fill="none" stroke="#0e0e0e" stroke-width=".2"/>
<path d="M153.9 100.9h8.5M153.9 109.4h8.5M155.3 118h7.1M239.2 169.1h7.1" fill="none" stroke="#0e0e0e" stroke-width=".3"/>
<circle cx="246.3" cy="169.1" r=".57" fill="#0e0e0e"/>
<circle cx="246.3" cy="169.1" r=".57" fill="none" stroke="#0e0e0e" stroke-width=".2"/>
<path d="M239.2 163.4h7.1" fill="none" stroke="#0e0e0e" stroke-width=".3"/>
<circle cx="242" cy="163.4" r=".57" fill="#0e0e0e"/>
<circle cx="242" cy="163.4" r=".57" fill="none" stroke="#0e0e0e" stroke-width=".2"/>
<circle cx="246.3" cy="163.4" r=".57" fill="#0e0e0e"/>
<circle cx="246.3" cy="163.4" r=".57" fill="none" stroke="#0e0e0e" stroke-width=".2"/>
<path d="M239.2 160.6h2.8v2.8" fill="none" stroke="#0e0e0e" stroke-width=".3"/>
<circle cx="242" cy="163.4" r=".57" fill="#0e0e0e"/>
<circle cx="242" cy="163.4" r=".57" fill="none" stroke="#0e0e0e" stroke-width=".2"/>
<path d="M246.3 163.4h7.1" fill="none" stroke="#0e0e0e" stroke-width=".3"/>
<circle cx="246.3" cy="163.4" r=".57" fill="#0e0e0e"/>
<circle cx="246.3" cy="163.4" r=".57" fill="none" stroke="#0e0e0e" stroke-width=".2"/>
<path d="M168.1 160.6h22.7" fill="none" stroke="#0e0e0e" stroke-width=".3"/>
<circle cx="186.6" cy="160.6" r=".57" fill="#0e0e0e"/>
<circle cx="186.6" cy="160.6" r=".57" fill="none" stroke="#0e0e0e" stroke-width=".2"/>
<g fill="none" stroke="#0e0e0e" stroke-width=".3">
<path d="M121.2 95.2h17M121.2 92.4h25.6M146.8 95.2h15.6M121.2 103.7h17M121.2 112.3h17M121.2 118h25.6M121.2 109.4h24.1M121.2 100.9h24.1M146.8 103.7h15.6M146.8 112.3h15.6M121.2 120.8h17M146.8 120.8h15.6"/>
<path d="M25.9 169.1h1.4M47.2 169.1h11.4"/>
</g>
<g font-size="3.6" fill="#0e0e0e">
<text x="71.4" y="26.2">STM32GO</text>
<text x="82.8" y="88.7">Redriver</text>
<text x="148.2" y="161.2">5Vin</text>
<text x="200.8" y="157">+5V to +3V3 Regulator</text>
<text x="178" y="191.1">David Joseph</text>
</g>
<g font-size="2.6">
<text x="37.4" y="5.1">1</text>
<text x="104.7" y="5.1">2</text>
<text x="172.3" y="5.1">3</text>
<text x="239.7" y="5.1">4</text>
<text x="6.5" y="28.9">A</text>
<text x="43.8" y="29.3">4</text>
<text x="114.9" y="29.3">7</text>
<text x="270.9" y="28.9">A</text>
<text x="49.2" y="30.6">VDD/VDDA</text>
<text x="106.2" y="30.6">PA0</text>
<text x="106.4" y="33.5">PA1</text>
<text x="114.9" y="32.1">8</text>
<text x="114.9" y="34.9">9</text>
<text x="43.8" y="40.6">6</text>
<text x="106.2" y="36.4">PA2</text>
<text x="106.3" y="39.2">PA3</text>
<text x="114.9" y="37.8">10</text>
<text x="114.9" y="40.6">11</text>
<text x="49.2" y="42">RST</text>
<text x="106.2" y="42">PA4</text>
<text x="106.2" y="47.7">PA6</text>
<text x="106.2" y="44.9">PA5</text>
<text x="114.9" y="43.5">12</text>
<text x="114.9" y="46.3">13</text>
<text x="42.5" y="52">20</text>
<text x="42.5" y="49.1">15</text>
<text x="49.2" y="50.5">PB0/PB1/PB2/PA8</text>
<text x="49.2" y="53.4">PB3/PB4/PB5/PB6</text>
<text x="98.7" y="53.4">PA11[PA9]</text>
<text x="106.2" y="50.5">PA7</text>
<text x="114.9" y="49.1">14</text>
<text x="114.9" y="52">16</text>
<text x="44" y="57.7">1</text>
<text x="49.2" y="59.1">PB7/PB8</text>
<text x="97.5" y="56.3">PA12[PA10]</text>
<text x="105" y="59.1">PA13</text>
<text x="114.9" y="54.8">17</text>
<text x="114.9" y="57.7">18</text>
<text x="43.8" y="63.4">2</text>
<text x="49.2" y="64.8">PB9/PC14-OSC32 IN</text>
<text x="89.2" y="61.9">PA15/PA14-BOOT0</text>
<text x="114.9" y="60.5">19</text>
<text x="43.9" y="66.2">3</text>
<text x="49.2" y="67.6">PC15-OSC32 OUT</text>
<text x="98.7" y="67.6">VSS/VSSA</text>
<text x="114.9" y="66.2">5</text>
<text x="6.6" y="82.2">B</text>
<text x="271.1" y="82.2">B</text>
<text x="59.5" y="94.7">34</text>
<text x="59.8" y="91.8">31</text>
<text x="66.3" y="93.2">VDD</text>
<text x="107.4" y="93.2">TX0P</text>
<text x="117.7" y="94.7">19</text>
<text x="117.7" y="91.8">20</text>
<text x="59.6" y="97.5">35</text>
<text x="59.6" y="100.3">38</text>
<text x="66.3" y="96.1">VDD</text>
<text x="66.3" y="98.9">VDD</text>
<text x="66.3" y="101.7">VDD</text>
<text x="106.9" y="96.1">TX0N</text>
<text x="107.4" y="101.7">TX1P</text>
<text x="117.7" y="100.3">17</text>
<text x="59.8" y="106">11</text>
<text x="66.3" y="107.4">VREG</text>
<text x="106.9" y="104.6">TX1N</text>
<text x="117.7" y="103.2">16</text>
<text x="59.6" y="108.8">18</text>
<text x="66.3" y="110.3">VREG</text>
<text x="106.9" y="113.1">TX2N</text>
<text x="107.4" y="110.3">TX2P</text>
<text x="117.7" y="111.7">12</text>
<text x="117.7" y="108.8">13</text>
<text x="59.5" y="117.4">30</text>
<text x="59.6" y="114.6">29</text>
<text x="66.3" y="118.8">RX0N</text>
<text x="66.3" y="116">RX0P</text>
<text x="107.4" y="118.8">TX3P</text>
<text x="117.7" y="117.4">10</text>
<text x="59.6" y="123.1">32</text>
<text x="59.6" y="125.9">33</text>
<text x="66.3" y="124.5">RX1P</text>
<text x="106.9" y="121.7">TX3N</text>
<text x="117.7" y="125.9">7</text>
<text x="117.7" y="120.2">9</text>
<text x="59.5" y="131.6">36</text>
<text x="66.3" y="127.3">RX1N</text>
<text x="99.7" y="127.3">EQ0 ADDR0</text>
<text x="99.9" y="130.2">EQ1 ADDR1</text>
<text x="117.7" y="128.8">6</text>
<text x="6.6" y="135.5">C</text>
<text x="59.6" y="134.5">37</text>
<text x="66.3" y="135.8">RX2N</text>
<text x="66.3" y="133">RX2P</text>
<text x="108" y="135.8">VOD</text>
<text x="117.7" y="134.5">23</text>
<text x="271.1" y="135.5">C</text>
<text x="59.5" y="143">40</text>
<text x="59.6" y="140.1">39</text>
<text x="66.3" y="141.6">RX3P</text>
<text x="110" y="141.6">NC</text>
<text x="117.7" y="140.1">1</text>
<text x="117.7" y="143">14</text>
<text x="59.5" y="148.7">26</text>
<text x="66.3" y="144.4">RX3N</text>
<text x="110" y="144.4">NC</text>
<text x="110" y="147.2">NC</text>
<text x="117.7" y="145.8">15</text>
<text x="117.7" y="148.7">27</text>
<text x="59.8" y="154.3">21</text>
<text x="66.3" y="155.8">PWDN1</text>
<text x="66.3" y="150.1">RX DET</text>
<text x="110" y="150.1">NC</text>
<text x="110" y="152.9">NC</text>
<text x="117.7" y="151.5">28</text>
<text x="164.7" y="151.5">1</text>
<text x="164.7" y="154.3">2</text>
<text x="59.6" y="157.2">25</text>
<text x="66.3" y="158.6">PWDN2</text>
<text x="164.7" y="157.2">3</text>
<text x="164.7" y="160">4</text>
<text x="186" y="160.3" transform="rotate(-90 186 160.3)">1</text>
<text x="193.2" y="160">3</text>
<text x="198.5" y="161.5">INPUT</text>
<text x="221.4" y="161.5">OUTPUT</text>
<text x="235.8" y="160">2</text>
<text x="59.5" y="162.9">24</text>
<text x="66.3" y="164.3">Reserved</text>
<text x="164.7" y="162.9">5</text>
<text x="221.4" y="164.3">OUTPUT</text>
<text x="235.8" y="162.9">4</text>
<text x="245.7" y="163.2" transform="rotate(-90 245.7 163.2)">1</text>
<text x="29.8" y="168.6">1</text>
<text x="43.8" y="168.6">2</text>
<text x="60.8" y="168.6">2</text>
<text x="66.3" y="170">EN SMB</text>
<text x="186" y="168" transform="rotate(-90 186 168)">2</text>
<text x="226" y="170">GND</text>
<text x="235.8" y="168.6">1</text>
<text x="245.7" y="170.9" transform="rotate(-90 245.7 170.9)">2</text>
<text x="60.8" y="174.2">4</text>
<text x="60.9" y="177.1">3</text>
<text x="66.3" y="178.5">SCL</text>
<text x="66.3" y="175.7">SDA</text>
<text x="59.6" y="182.8">22</text>
<text x="60.9" y="185.6">5</text>
<text x="66.3" y="184.2">READ EN N</text>
<text x="6.5" y="188.8">D</text>
<text x="60.9" y="191.3">8</text>
<text x="66.3" y="187.1">GAIN</text>
<text x="117.7" y="191.3">41</text>
<text x="170.9" y="188.5">Title</text>
<text x="271" y="188.8">D</text>
<text x="66.3" y="192.7">ALL DONE N</text>
<text x="100.3" y="192.7">Thermal Pad</text>
<text x="170.9" y="197">Size</text>
<text x="185.1" y="197">Number</text>
<text x="242" y="197">Revision</text>
<text x="172.3" y="201.3">A</text>
<text x="170.9" y="205.5">Date:</text>
<text x="170.9" y="208.4">File:</text>
<text x="183.7" y="208.4">C:\Altium Projects\..\Main Board.SchDoc Drawn By:</text>
<text x="183.7" y="205.5">9/14/2026</text>
<text x="227.8" y="205.5">Sheet</text>
<text x="235.5" y="205.5">of</text>
<text x="37.4" y="212.6">1</text>
<text x="104.7" y="212.6">2</text>
<text x="172.3" y="212.6">3</text>
<text x="239.7" y="212.6">4</text>
</g>
<g font-size="2.6" fill="#262626">
<text x="24.6" y="13.6">GND</text>
<text x="33.1" y="13.6">GND</text>
<text x="11.8" y="30.6">3.3V</text>
<text x="11.8" y="42">3.3V</text>
<text x="121.2" y="52">SCL</text>
<text x="121.2" y="54.8">SDA</text>
<text x="121.2" y="57.7">SWDIO</text>
<text x="34.5" y="63.4">GND</text>
<text x="121.2" y="60.5">SWCLK</text>
<text x="115.6" y="74.7">GND</text>
<text x="122.7" y="83.3">GND</text>
<text x="50.4" y="86.1">3.3V</text>
<text x="122.6" y="94.7">TX0_O_N</text>
<text x="122.6" y="91.8">TX0_O_P</text>
<text x="122.6" y="100.3">TX1_O_P</text>
<text x="122.6" y="103.2">TX1_O_N</text>
<text x="48.6" y="108.8">VREG2</text>
<text x="122.6" y="108.8">TX2_O_P</text>
<text x="122.6" y="111.7">TX2_O_N</text>
<text x="122.6" y="117.4">TX3_O_P</text>
<text x="21.8" y="120.2">GND</text>
<text x="122.6" y="120.2">TX3_O_N</text>
<text x="125.4" y="125.9">ADDR0</text>
<text x="121.2" y="128.8">ADDR1</text>
<text x="132.6" y="148.7">GND</text>
<text x="38.4" y="155.8">GND</text>
<text x="124.1" y="151.5">GND</text>
<text x="168.1" y="151.5">SWDIO</text>
<text x="168.1" y="154.3">SWCLK</text>
<text x="179.5" y="160">5V</text>
<text x="256.8" y="164.3">3.3V</text>
<text x="14.2" y="170">GND</text>
<text x="48.6" y="168.6">ENSMB</text>
<text x="165.4" y="171.4">GND</text>
<text x="41.5" y="174.2">SDA</text>
<text x="44.4" y="177.1">SCL</text>
<text x="183.8" y="174.2">GND</text>
<text x="243.5" y="177.1">GND</text>
<text x="33.3" y="197">3.3V</text>
<text x="41.9" y="197">3.3V</text>
<text x="127.4" y="192.7">GND</text>
<text x="47.5" y="202.7">3.3V</text>
</g>
<g font-size="2.6" fill="#0e0e0e">
<text x="18.8" y="20.7">100nF</text>
<text x="37.3" y="20.7">4.7µF</text>
<text x="47.2" y="26.4">U1</text>
<text x="22.8" y="44.6">10k</text>
<text x="28.7" y="54.8">100nF</text>
<text x="47.2" y="71.9">STM32G030F6P6</text>
<text x="126.5" y="68.7">10k</text>
<text x="64.3" y="88.9">U2</text>
<text x="41.2" y="111.4">100nF</text>
<text x="29.9" y="114.3">100nF</text>
<text x="156.7" y="148.7">P1</text>
<text x="162.4" y="148.7">MTLW-105-05-G-S-190</text>
<text x="196.5" y="157.2">U3</text>
<text x="31.9" y="166.9">R5</text>
<text x="189.7" y="163.7">C14</text>
<text x="249.4" y="166.6">C15</text>
<text x="196.5" y="174.2">TLV1117-50IDCY</text>
<text x="37" y="185.3">4.7k</text>
<text x="45.5" y="185.3">4.7k</text>
<text x="64.3" y="197">DS160PR410RNQT</text>
</g>
<g font-size="2.6" fill="#4c4c4c">
<text x="166.4" y="93.2">TX0_P</text>
<text x="166.4" y="96.1">TX0_N</text>
<text x="166.4" y="101.7">TX1_P</text>
<text x="166.4" y="104.6">TX1_N</text>
<text x="166.4" y="110.3">TX2_P</text>
<text x="166.4" y="113.1">TX2_N</text>
<text x="46.7" y="118.8">RX0_N</text>
<text x="47.2" y="116">RX0_P</text>
<text x="166.4" y="118.8">TX3_P</text>
<text x="47.2" y="124.5">RX1_P</text>
<text x="166.4" y="121.7">TX3_N</text>
<text x="46.7" y="127.3">RX1_N</text>
<text x="46.7" y="135.8">RX2_N</text>
<text x="47.2" y="133">RX2_P</text>
<text x="47.2" y="141.6">RX3_P</text>
<text x="46.7" y="144.4">RX3_N</text>
</g>
<g font-size="2.5" fill="#0e0e0e">
<text x="21.6" y="23.6">C1</text>
<text x="38.4" y="24.7">C2</text>
<text x="22.8" y="39.5">R1</text>
<text x="30.2" y="52">C3</text>
<text x="126.5" y="66">R2</text>
<text x="148.2" y="89">C4</text>
<text x="139.6" y="91.8">C5</text>
<text x="139.6" y="100.3">C7</text>
<text x="147.9" y="97.8">C6</text>
<text x="29.9" y="106.3">C9</text>
<text x="41.2" y="103.5">C8</text>
<text x="147.9" y="106.3">C10</text>
<text x="139.6" y="108.9">C11</text>
<text x="138.2" y="117.4">C13</text>
<text x="149.3" y="114.9">C12</text>
<text x="128" y="137">R4</text>
<text x="136.5" y="134.2">R3</text>
<text x="37" y="182.5">R6</text>
<text x="45.5" y="182.5">R7</text>
</g>
<g font-size="2.5">
<text x="26.8" y="20.4" transform="rotate(-90 26.8 20.4)">1</text>
<text x="35.3" y="20.4" transform="rotate(-90 35.3 20.4)">1</text>
<text x="26.8" y="29.1" transform="rotate(-90 26.8 29.1)">2</text>
<text x="35.3" y="29.1" transform="rotate(-90 35.3 29.1)">2</text>
<text x="19.5" y="40.6">2</text>
<text x="33.9" y="40.6">1 RST</text>
<text x="36.7" y="47.5" transform="rotate(-90 36.7 47.5)">2</text>
<text x="36.7" y="55.8" transform="rotate(-90 36.7 55.8)">1</text>
<text x="38.3" y="106">1</text>
<text x="46.7" y="106">2 VREG</text>
<text x="26.9" y="108.9">1</text>
<text x="35.3" y="108.9">2</text>
<text x="35.3" y="178.2" transform="rotate(-90 35.3 178.2)">1</text>
<text x="43.9" y="178.2" transform="rotate(-90 43.9 178.2)">2</text>
<text x="35.3" y="192.6" transform="rotate(-90 35.3 192.6)">2</text>
<text x="43.9" y="192.3" transform="rotate(-90 43.9 192.3)">1</text>
</g>
</svg>
